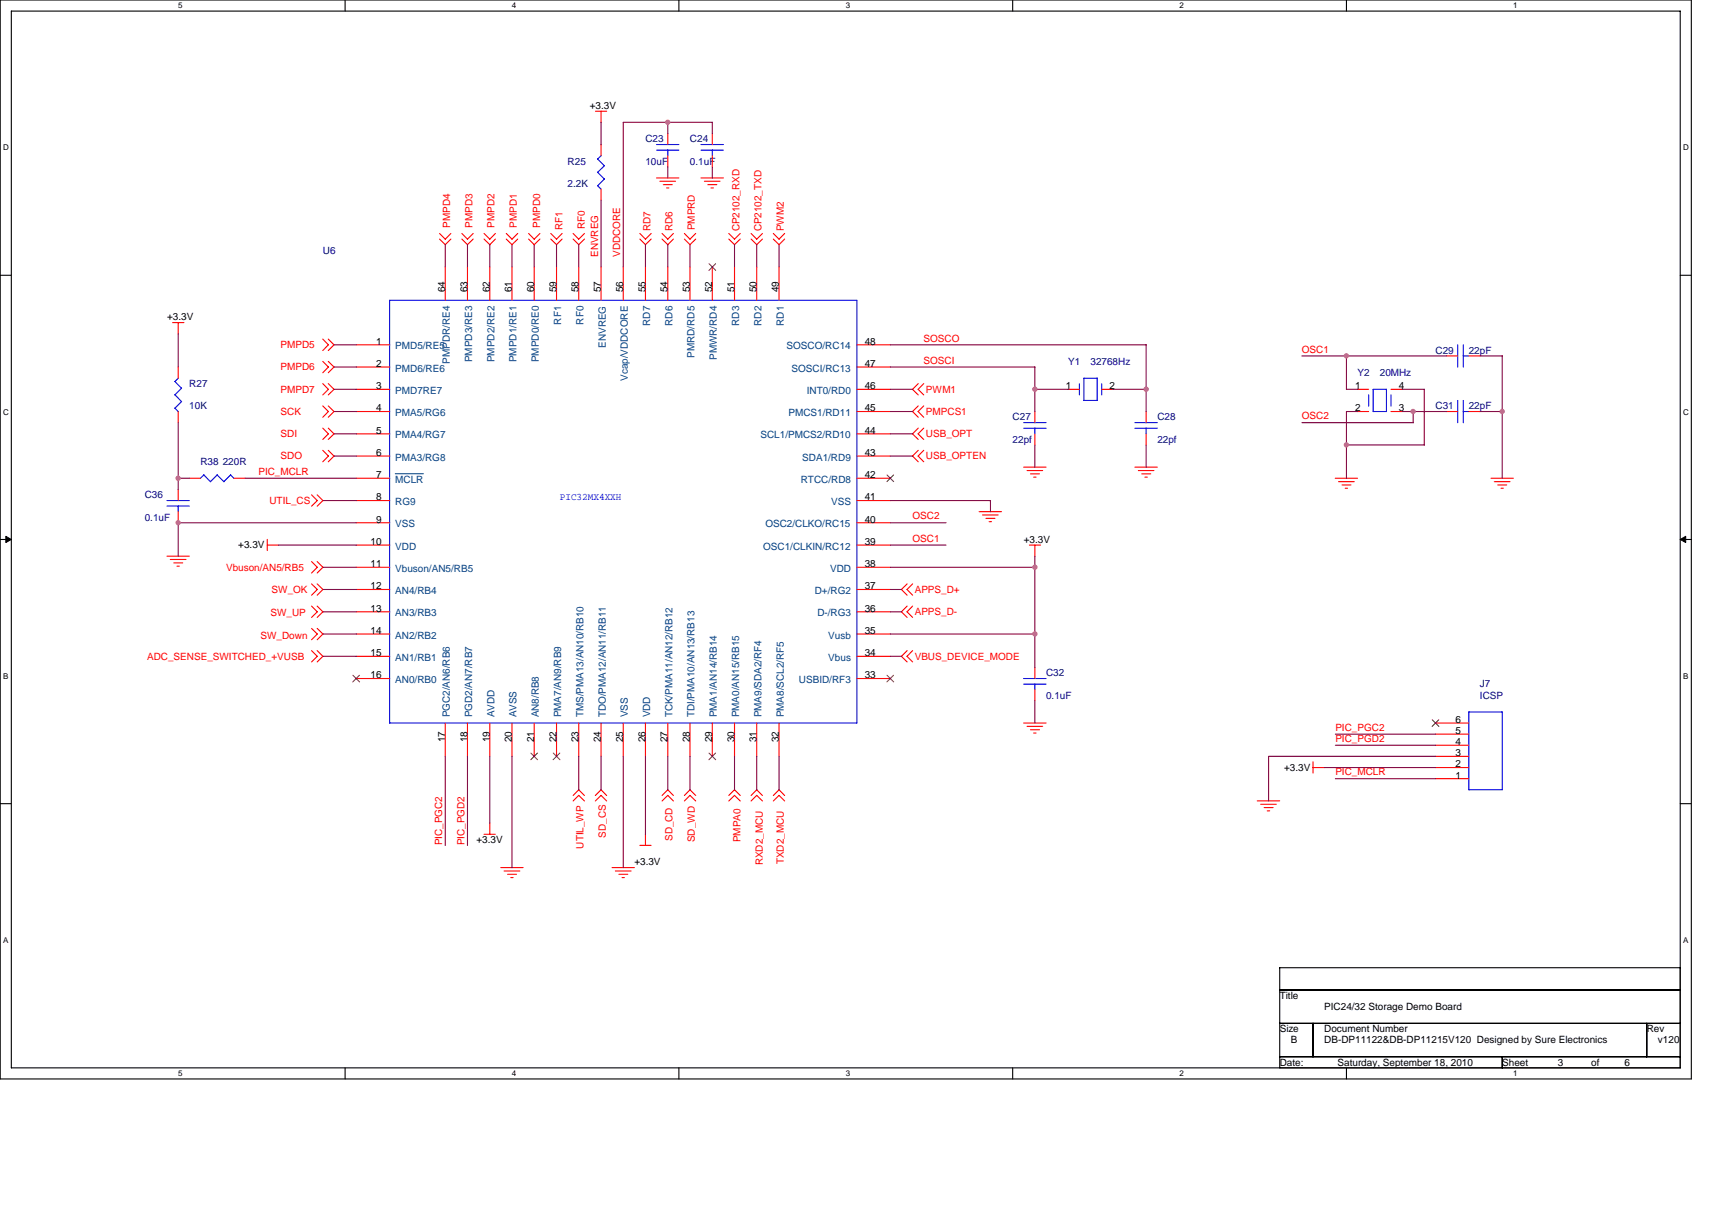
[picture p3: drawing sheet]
<svg xmlns="http://www.w3.org/2000/svg" width="297mm" height="210mm" viewBox="0 0 297 210" stroke-linecap="round" stroke-linejoin="round" font-family="sans-serif">
<path d="M0 0h293.5v187.2h-293.5zM2 1.9h289.5v183.4h-289.5z" fill="none" stroke="#000" stroke-width=".19"/>
<g fill="#fff">
<path d="M30.9 .2h.8v1.6h-.8z"/>
<path d="M30.9 185.5h.8v1.6h-.8z"/>
</g>
<path d="M59.9 0v1.9M59.9 185.3v1.9" fill="none" stroke="#000" stroke-width=".19"/>
<g fill="#fff">
<path d="M88.8 .2h.8v1.6h-.8z"/>
<path d="M88.8 185.5h.8v1.6h-.8z"/>
</g>
<path d="M117.8 0v1.9M117.8 185.3v1.9" fill="none" stroke="#000" stroke-width=".19"/>
<g fill="#fff">
<path d="M146.7 .2h.8v1.6h-.8z"/>
<path d="M146.7 185.5h.8v1.6h-.8z"/>
</g>
<path d="M175.7 0v1.9M175.7 185.3v1.9" fill="none" stroke="#000" stroke-width=".19"/>
<g fill="#fff">
<path d="M204.7 .2h.7v1.6h-.7z"/>
<path d="M204.7 185.5h.7v1.6h-.7z"/>
</g>
<path d="M233.6 0v1.9M233.6 185.3v1.9" fill="none" stroke="#000" stroke-width=".19"/>
<g fill="#fff">
<path d="M262.6 .2h.7v1.6h-.7z"/>
<path d="M262.6 185.5h.7v1.6h-.7z"/>
<path d="M.5 24.8h1v1.6h-1z"/>
<path d="M292 24.8h1v1.6h-1z"/>
<path d="M.5 70.7h1v1.5h-1z"/>
<path d="M292 70.7h1v1.5h-1z"/>
</g>
<path d="M0 47.8h2M291.5 47.8h2" fill="none" stroke="#000" stroke-width=".19"/>
<g fill="#fff">
<path d="M.5 116.5h.9v1.6h-.9z"/>
<path d="M292 116.5h.9v1.6h-.9z"/>
</g>
<path d="M0 93.6h2M291.5 93.6h2" fill="none" stroke="#000" stroke-width=".19"/>
<path d="M1 93.1l1 .5-1 .5zM291.5 93.6l1-.5v1z" fill="#000" stroke="#000" stroke-width=".17"/>
<g fill="#fff">
<path d="M.5 162.4h.9v1.5h-.9z"/>
<path d="M292 162.4h.9v1.5h-.9z"/>
</g>
<path d="M0 139.5h2M291.5 139.5h2M222 167.9h69.5v17.4h-69.5zM222 171.8h69.5M222 177.6h69.5M227.8 177.6v5.8M285.7 177.6v5.8M222 183.4h69.5M260.6 183.4v1.9" fill="none" stroke="#000" stroke-width=".19"/>
<g fill="none" stroke="#f00" stroke-width=".19">
<path d="M103.3 19.3h2M104.3 19.3v2M104.3 25.1v1.9M104.3 32.8v1.9M113.9 30.9h3.9M114.5 31.5h2.7M115.1 32h1.5M115.7 32.6h.4M115.9 23.2v1.9M115.9 27v2M121.6 30.9h3.9M122.2 31.5h2.7"/>
<path d="M122.8 32h1.6M123.4 32.6h.4M123.6 23.2v1.9M123.6 27v2M29.9 56h2M30.9 56v1.9M56 58.8l1 1-1 1M57 58.8l1 1-1 1M61.8 59.8h5.8M76.3 41.5l1 1 .9-1M76.3 40.5l1 1 .9-1M77.3 46.3v5.8"/>
<path d="M80.1 41.5l1 1 1-1M80.1 40.5l1 1 1-1M81.1 46.3v5.8M84 41.5l1 1 1-1M84 40.5l1 1 1-1M85 46.3v5.8M87.8 41.5l1 1 1-1M87.8 40.5l1 1 1-1M88.8 46.3v5.8M91.7 41.5l1 1 1-1M91.7 40.5l1 1 1-1M92.7 46.3v5.8"/>
<path d="M95.6 41.5l1 1 .9-1M95.6 40.5l1 1 .9-1M96.6 46.3v5.8M99.4 41.5l1 1 1-1M99.4 40.5l1 1 1-1M100.4 46.3v5.8M104.3 46.3v5.8M108.1 46.3v5.8M111 41.5l1 1 1-1M111 40.5l1 1 1-1M112 46.3v5.8M114.9 41.5l1 1 .9-1"/>
<path d="M114.9 40.5l1 1 .9-1M115.9 46.3v5.8M118.7 41.5l1 1 1-1M118.7 40.5l1 1 1-1M119.7 46.3v5.8M123.6 46.3v5.8M126.4 41.5l1 1 1-1M126.4 40.5l1 1 1-1M127.4 46.3v5.8M130.3 41.5l1 1 1-1M130.3 40.5l1 1 1-1M131.3 46.3v5.8"/>
<path d="M134.2 41.5l1 1 .9-1M134.2 40.5l1 1 .9-1M135.2 46.3v5.8M148.7 59.8h5.8M30.9 63.7v1.9M30.9 71.4v1.9M56 62.7l1 1-1 1M56 66.6l1 1-1 .9M56 70.4l1 1-1 1M56 74.3l1 1-1 1M56 78.1l1 1-1 1M57 62.7l1 1-1 1"/>
<path d="M57 66.6l1 1-1 .9M57 70.4l1 1-1 1M57 74.3l1 1-1 1M57 78.1l1 1-1 1M61.8 67.6h5.8M61.8 71.4h5.8M61.8 63.7h5.8M61.8 79.1h5.8M61.8 75.3h5.8M148.7 67.6h5.8M148.7 71.4h5.8M148.7 63.7h5.8"/>
<path d="M148.7 79.1h5.8M148.7 75.3h5.8M159.3 66.6l-1 1 1 .9M159.3 70.4l-1 1 1 1M159.3 74.3l-1 1 1 1M159.3 78.1l-1 1 1 1M160.3 66.6l-1 1 1 .9M160.3 70.4l-1 1 1 1M160.3 74.3l-1 1 1 1M160.3 78.1l-1 1 1 1M179.6 71.4v1.9M179.6 75.3v1.9"/>
<path d="M185.4 67.6h1.9M191.2 67.6h1.9M198.9 71.4v1.9M198.9 75.3v1.9M235.5 67.6h2M235.5 71.4h2M241.3 67.6h2M241.3 71.4h2M251 71.4h1.9M251 61.8h1.9M254.8 71.4h2M254.8 61.8h2"/>
<path d="M29 96.5h3.8M29.5 97.1h2.8M30.2 97.7h1.5M30.7 98.3h.4M30.9 84.9v2M30.9 88.8v1.9M32.8 83h2M40.6 83h1.9M46.4 94.6h1.9M46.4 93.6v1.9M54.1 97.5l1 .9-1 1M54.1 85.9l1 1-1 .9"/>
<path d="M55 97.5l1 .9-1 1M55 85.9l1 1-1 .9M61.8 83h5.8M61.8 94.6h5.8M61.8 86.9h5.8M61.8 90.7h5.8M61.8 98.4h5.8M148.7 83h5.8M148.7 94.6h5.8M148.7 86.9h5.8M148.7 90.7h5.8M148.7 98.4h5.8"/>
<path d="M169.9 88.8h3.9M170.5 89.4h2.7M171.1 90h1.5M171.6 90.5h.4M177.6 81.1h3.9M178.2 81.7h2.7M178.6 94.6h1.9M178.8 82.2h1.6M179.3 82.8h.5M179.6 94.6v1.9M196.9 81.1h3.9M197.5 81.7h2.7"/>
<path d="M198.1 82.2h1.6M198.6 82.8h.5M231.7 83h3.8M232.2 83.6h2.8M232.9 84.2h1.5M233.4 84.7h.4M258.7 83h3.9M259.3 83.6h2.7M259.9 84.2h1.5M260.4 84.7h.4M54.1 101.3l1 1-1 1M54.1 105.2l1 1-1 .9"/>
<path d="M54.1 109.1l1 .9-1 1M54.1 112.9l1 1-1 1M55 101.3l1 1-1 1M55 105.2l1 1-1 .9M55 109.1l1 .9-1 1M55 112.9l1 1-1 1M61.8 106.2h5.8M61.8 110h5.8M61.8 113.9h5.8M61.8 117.8h5.8M61.8 102.3h5.8M148.7 106.2h5.8"/>
<path d="M148.7 110h5.8M148.7 113.9h5.8M148.7 117.8h5.8M148.7 102.3h5.8M157.4 101.3l-1 1 1 1M157.4 105.2l-1 1 1 .9M157.4 112.9l-1 1 1 1M158.3 101.3l-.9 1 .9 1M158.3 105.2l-.9 1 .9 .9M158.3 112.9l-.9 1 .9 1M179.6 115.8v2M179.6 119.7v1.9"/>
<path d="M77.3 125.5v5.8M81.1 125.5v5.8M85 125.5v5.8M88.8 125.5v5.8M92.7 125.5v5.8M96.6 125.5v5.8M99.4 138l1-.9 1 .9M99.4 139l1-1 1 1M100.4 125.5v5.8M103.3 138l1-.9 1 .9M103.3 139l1-1 1 1M104.3 125.5v5.8"/>
<path d="M108.1 125.5v5.8M112 125.5v5.8M114.9 138l1-.9 .9 .9M114.9 139l1-1 .9 1M115.9 125.5v5.8M118.7 138l1-.9 1 .9M118.7 139l1-1 1 1M119.7 125.5v5.8M123.6 125.5v5.8M126.4 138l1-.9 1 .9M126.4 139l1-1 1 1M127.4 125.5v5.8"/>
<path d="M130.3 138l1-.9 1 .9M130.3 139l1-1 1 1M131.3 125.5v5.8M134.2 138l1-.9 .9 .9M134.2 139l1-1 .9 1M135.2 125.5v5.8M177.6 125.5h3.9M178.2 126h2.7M178.8 126.6h1.6M179.3 127.2h.5M218.1 139h3.9M218.7 139.6h2.7"/>
<path d="M227.8 133.2h2M227.8 132.2v2M249.1 125.5h5.7M249.1 133.2h5.7M249.1 135.1h5.7M249.1 131.3h5.7M249.1 129.3h5.7M249.1 127.4h5.7M84 144.8h1.9M85 142.8v2M86.9 150.6h3.9M87.5 151.2h2.7"/>
<path d="M88.1 151.7h1.5M88.6 152.3h.4M106.2 150.6h3.9M106.8 151.2h2.7M107.4 151.7h1.5M107.9 152.3h.4M111 146.7h2M112 144.8v1.9M219.3 140.1h1.6M219.9 140.7h.4"/>
</g>
<g fill="none" stroke="#00f" stroke-width=".19">
<path d="M103.7 32.2l.6 .6M103.7 29.9l1.2 1.2M103.7 27.6l1.2 1.2M104.3 27l-.6 .6M104.9 31.1l-1.2 1.1M104.9 28.7l-1.2 1.2M113.9 25.1h3.9M113.9 26.1h3.9M115.9 26v1M121.6 25.1h3.9M121.6 26.1h3.9M123.6 26v1"/>
<path d="M67.6 52.1h81.1v73.4h-81.1zM252.9 59.8v3.9M253.9 59.8v3.9M30.3 70.8l.6 .6M30.3 68.5l1.2 1.2M30.3 66.2l1.2 1.2M30.9 65.6l-.6 .6M31.5 69.7l-1.2 1.1M31.5 67.4l-1.2 1.1M177.6 73.3h3.9M177.6 74.3h3.9M179.6 74.3v1"/>
<path d="M187.3 66.6v1.9M188 65.6h2.4v3.9h-2.3M188.1 65.6v3.9M191.2 66.6v1.9M196.9 73.3h3.9M196.9 74.3h3.9M198.9 74.3v1M237.5 68.5v2M238.2 67.6h2.4M238.2 67.6v3.8M240.6 67.5v3.9h-2.4M241.3 68.5v2"/>
<path d="M252.9 69.5v3.9M253.9 71.4h.9M253.9 61.8h.9M253.9 69.5v3.9M29 86.9h3.8M29 87.8h3.8M30.9 87.8v1M35.4 82.4l1.1 1.2M35.4 82.4l-.6 .6M36.5 83.6l1.2-1.2 1.2 1.2M40 82.4l.6 .6M40 82.4l-1.2 1.2"/>
<path d="M177.6 117.8h3.9M177.6 118.7h3.9M179.6 118.7v1M254.8 123.5h5.8v13.6h-5.8z"/>
</g>
<path d="M68.6 82.2h4.9" fill="none" stroke="#004080" stroke-width=".17"/>
<g fill="none" stroke="#804000" stroke-width=".17">
<path d="M123 45.8l1.2 1.1M124.2 45.8l-1.2 1.1M153.9 82.4l1.2 1.2M155 82.4l-1.1 1.2M61.2 117.2l1.2 1.1M62.4 117.2l-1.2 1.1M153.9 117.2l1.2 1.1M155 117.2l-1.1 1.1M92.1 130.7l1.2 1.1M93.3 130.7l-1.2 1.1M96 130.7l1.2 1.1M97.1 130.7l-1.1 1.1"/>
<path d="M123 130.7l1.2 1.1M124.2 130.7l-1.2 1.1M248.5 124.9l1.2 1.2M249.6 124.9l-1.1 1.2"/>
</g>
<g fill="none" stroke="#800040" stroke-width=".19">
<path d="M104.3 21.2v3.9M104.3 34.7v11.7M115.9 21.2v2M115.9 29v1.9M123.6 21.2v2M123.6 29v1.9M123.6 21.2h-15.5v25.2M30.9 57.9v5.8M58 59.8h3.8M77.3 42.5v3.9M81.1 42.5v3.9M85 42.5v3.9"/>
<path d="M88.8 42.5v3.9M92.7 42.5v3.9M96.6 42.5v3.9M100.4 42.5v3.9M112 42.5v3.9M115.9 42.5v3.9M119.7 42.5v3.9M127.4 42.5v3.9M131.3 42.5v3.9M135.2 42.5v3.9M154.5 59.8h44.4v11.6M30.9 73.3v11.7"/>
<path d="M58 67.6h3.8M58 71.4h3.8M58 79.1h3.8M58 63.7h3.8M58 75.3h3.8M154.5 67.6h3.8M154.5 71.4h3.8M154.5 79.1h3.8M154.5 63.7h25.1M154.5 75.3h3.8M179.6 67.6h5.8M179.6 63.7v7.7"/>
<path d="M179.6 77.2v3.9M193.1 67.6h5.8M198.9 77.2v3.9M225.9 61.8h25.1M233.6 61.8v5.8h2M233.6 77.2h13.5M235.6 71.4h-2v11.6M243.3 67.6h3.8M243.3 71.4h7.7M245.2 71.4v1.9h-19.3M247.1 67.6v9.6M256.8 71.4h3.9"/>
<path d="M256.8 61.8h3.9l-.1 21.2M30.9 83h2M42.5 83h19.3M48.3 94.6h13.5M56 98.4h5.8M56 86.9h5.8M61.8 90.7h-30.9v5.8M154.5 98.4h25.1M154.5 94.6h9.6M154.5 86.9h17.4l-.1 1.9M154.5 90.7h9.6M179.6 96.5v19.3"/>
<path d="M56 110h5.8M56 102.3h5.8M56 106.2h5.8M56 113.9h5.8M154.5 110h25.1M154.5 102.3h1.9M154.5 106.2h1.9M154.5 113.9h1.9M77.3 131.3v15.4M81.1 131.3v15.4M85 131.3v11.6M88.8 131.3v19.3"/>
<path d="M100.4 131.3v5.8M104.3 131.3v5.8M108.1 131.3v19.3M112 131.3v13.5M115.9 131.3v5.8M119.7 131.3v5.8M127.4 131.3v5.8M131.3 131.3v5.8M135.2 131.3v5.8M179.6 121.6v3.9M229.8 133.2h19.3M231.7 129.3h17.4"/>
<path d="M231.7 135.1h17.4M231.7 127.4h17.4M249.1 131.3h-29v7.7"/>
</g>
<g fill="#f0f" stroke="#f0f" stroke-width=".19">
<circle cx="115.8" cy="21.2" r=".38"/>
<circle cx="245.2" cy="71.4" r=".38"/>
<circle cx="198.9" cy="67.6" r=".38"/>
<circle cx="233.6" cy="61.8" r=".38"/>
<circle cx="30.9" cy="90.7" r=".38"/>
<circle cx="179.6" cy="67.6" r=".38"/>
<circle cx="179.6" cy="98.4" r=".38"/>
<circle cx="30.9" cy="83" r=".38"/>
<circle cx="233.6" cy="77.2" r=".38"/>
<circle cx="179.6" cy="110" r=".38"/>
<circle cx="260.6" cy="71.4" r=".38"/>
</g>
<g font-size="1.7">
<text x="102.3" y="18.9">+3.3V</text>
<text x="77.2" y="50.8" transform="rotate(-90 77.2 50.8)">64</text>
<text x="81.1" y="50.8" transform="rotate(-90 81.1 50.8)">63</text>
<text x="85" y="50.8" transform="rotate(-90 85 50.8)">62</text>
<text x="88.8" y="50.8" transform="rotate(-90 88.8 50.8)">61</text>
<text x="92.7" y="50.8" transform="rotate(-90 92.7 50.8)">60</text>
<text x="96.5" y="50.8" transform="rotate(-90 96.5 50.8)">59</text>
<text x="100.4" y="50.8" transform="rotate(-90 100.4 50.8)">58</text>
<text x="104.3" y="50.8" transform="rotate(-90 104.3 50.8)">57</text>
<text x="108.1" y="50.8" transform="rotate(-90 108.1 50.8)">56</text>
<text x="112" y="50.8" transform="rotate(-90 112 50.8)">55</text>
<text x="115.8" y="50.8" transform="rotate(-90 115.8 50.8)">54</text>
<text x="119.7" y="50.8" transform="rotate(-90 119.7 50.8)">53</text>
<text x="123.6" y="50.8" transform="rotate(-90 123.6 50.8)">52</text>
<text x="127.4" y="50.8" transform="rotate(-90 127.4 50.8)">51</text>
<text x="131.3" y="50.8" transform="rotate(-90 131.3 50.8)">50</text>
<text x="135.1" y="50.8" transform="rotate(-90 135.1 50.8)">49</text>
<text x="29" y="55.6">+3.3V</text>
<text x="65.3" y="59.8">1</text>
<text x="150" y="59.8">48</text>
<text x="65.3" y="63.7">2</text>
<text x="150" y="63.7">47</text>
<text x="65.3" y="67.5">3</text>
<text x="65.3" y="71.4">4</text>
<text x="150" y="71.4">45</text>
<text x="150" y="67.5">46</text>
<text x="185" y="67.5">1</text>
<text x="192.5" y="67.5">2</text>
<text x="235.1" y="67.5">1</text>
<text x="235.1" y="71.4">2</text>
<text x="242.7" y="71.4">3</text>
<text x="242.7" y="67.5">4</text>
<text x="65.3" y="75.3">5</text>
<text x="150" y="75.3">44</text>
<text x="65.3" y="79.1">6</text>
<text x="65.3" y="83">7</text>
<text x="150" y="83">42</text>
<text x="150" y="79.1">43</text>
<text x="65.3" y="86.8">8</text>
<text x="150" y="86.8">41</text>
<text x="41.3" y="95.2">+3.3V</text>
<text x="64.3" y="94.6">10</text>
<text x="65.3" y="90.7">9</text>
<text x="150" y="94.6">39</text>
<text x="150" y="90.7">40</text>
<text x="177.6" y="94.2">+3.3V</text>
<text x="64.3" y="98.4">11</text>
<text x="150" y="98.4">38</text>
<text x="64.3" y="106.2">13</text>
<text x="64.3" y="102.3">12</text>
<text x="150" y="106.2">36</text>
<text x="150" y="102.3">37</text>
<text x="64.3" y="110">14</text>
<text x="64.3" y="113.9">15</text>
<text x="150" y="113.9">34</text>
<text x="150" y="110">35</text>
<text x="64.3" y="117.7">16</text>
<text x="150" y="117.7">33</text>
<text x="252.5" y="125.5">6</text>
<text x="77.2" y="128.8" transform="rotate(-90 77.2 128.8)">17</text>
<text x="81.1" y="128.8" transform="rotate(-90 81.1 128.8)">18</text>
<text x="85" y="128.8" transform="rotate(-90 85 128.8)">19</text>
<text x="88.8" y="128.8" transform="rotate(-90 88.8 128.8)">20</text>
<text x="92.7" y="128.8" transform="rotate(-90 92.7 128.8)">21</text>
<text x="96.5" y="128.8" transform="rotate(-90 96.5 128.8)">22</text>
<text x="100.4" y="128.8" transform="rotate(-90 100.4 128.8)">23</text>
<text x="104.3" y="128.8" transform="rotate(-90 104.3 128.8)">24</text>
<text x="108.1" y="128.8" transform="rotate(-90 108.1 128.8)">25</text>
<text x="112" y="128.8" transform="rotate(-90 112 128.8)">26</text>
<text x="115.8" y="128.8" transform="rotate(-90 115.8 128.8)">27</text>
<text x="119.7" y="128.8" transform="rotate(-90 119.7 128.8)">28</text>
<text x="123.6" y="128.8" transform="rotate(-90 123.6 128.8)">29</text>
<text x="127.4" y="128.8" transform="rotate(-90 127.4 128.8)">30</text>
<text x="131.3" y="128.8" transform="rotate(-90 131.3 128.8)">31</text>
<text x="135.1" y="128.8" transform="rotate(-90 135.1 128.8)">32</text>
<text x="252.5" y="131.2">3</text>
<text x="252.5" y="129.3">4</text>
<text x="252.5" y="127.4">5</text>
<text x="222.8" y="133.8">+3.3V</text>
<text x="252.5" y="135.1">1</text>
<text x="252.5" y="133.2">2</text>
<text x="82.7" y="146.3">+3.3V</text>
<text x="110.1" y="150.2">+3.3V</text>
<text x="222" y="173.4">Title</text>
<text x="222" y="179.1">Size</text>
<text x="229.8" y="175.3">PIC24/32 Storage Demo Board</text>
<text x="229.8" y="179.1">Document Number</text>
<text x="285.7" y="179.1">Rev</text>
<text x="222" y="184.9">Date:</text>
<text x="224" y="181.1">B</text>
<text x="229.8" y="181.1">DB-DP11122&amp;DB-DP11215V120 Designed by Sure Electronics</text>
<text x="232.1" y="184.9">Saturday, September 18, 2010</text>
<text x="260.6" y="184.9">Sheet</text>
<text x="270.3" y="184.9">3</text>
<text x="276.1" y="184.9">of</text>
<text x="281.9" y="184.9">6</text>
<text x="287.7" y="181.1">v120</text>
</g>
<g font-size="1.7" fill="#000080">
<text x="98.5" y="28.6">R25</text>
<text x="112" y="24.7">C23</text>
<text x="112" y="28.6">10uF</text>
<text x="119.7" y="24.7">C24</text>
<text x="119.7" y="28.6">0.1uF</text>
<text x="98.5" y="32.4">2.2K</text>
<text x="56" y="44">U6</text>
<text x="185.4" y="63.3">Y1</text>
<text x="189.2" y="63.3">32768Hz</text>
<text x="235.5" y="65.2">Y2</text>
<text x="239.4" y="65.2">20MHz</text>
<text x="249.1" y="61.4">C29</text>
<text x="254.8" y="61.4">22pF</text>
<text x="32.8" y="67.2">R27</text>
<text x="32.8" y="71">10K</text>
<text x="249.1" y="71">C31</text>
<text x="254.8" y="71">22pF</text>
<text x="175.7" y="73">C27</text>
<text x="175.7" y="76.8">22pf</text>
<text x="200.8" y="73">C28</text>
<text x="200.8" y="76.8">22pf</text>
<text x="34.8" y="80.7">R38 220R</text>
<text x="25.1" y="86.5">C36</text>
<text x="25.1" y="90.3">0.1uF</text>
<text x="181.5" y="117.4">C32</text>
<text x="256.8" y="119.3">J7</text>
<text x="181.5" y="121.2">0.1uF</text>
<text x="256.8" y="121.2">ICSP</text>
</g>
<g font-size="1.7" fill="#f00">
<text x="78.1" y="39.6" transform="rotate(-90 78.1 39.6)">PMPD4</text>
<text x="82" y="39.6" transform="rotate(-90 82 39.6)">PMPD3</text>
<text x="85.8" y="39.6" transform="rotate(-90 85.8 39.6)">PMPD2</text>
<text x="89.7" y="39.6" transform="rotate(-90 89.7 39.6)">PMPD1</text>
<text x="93.7" y="39.6" transform="rotate(-90 93.7 39.6)">PMPD0</text>
<text x="97.6" y="40" transform="rotate(-90 97.6 40)">RF1</text>
<text x="101.4" y="39.8" transform="rotate(-90 101.4 39.8)">RF0</text>
<text x="112.8" y="40.2" transform="rotate(-90 112.8 40.2)">RD7</text>
<text x="116.7" y="40.2" transform="rotate(-90 116.7 40.2)">RD6</text>
<text x="120.6" y="40" transform="rotate(-90 120.6 40)">PMPRD</text>
<text x="128.3" y="40.2" transform="rotate(-90 128.3 40.2)">CP2102_RXD</text>
<text x="132.1" y="40.2" transform="rotate(-90 132.1 40.2)">CP2102_TXD</text>
<text x="136" y="40.2" transform="rotate(-90 136 40.2)">PWM2</text>
<text x="103.8" y="44.6" transform="rotate(-90 103.8 44.6)">ENVREG</text>
<text x="107.6" y="44.6" transform="rotate(-90 107.6 44.6)">VDDCORE</text>
<text x="160.2" y="59.3">SOSCO</text>
<text x="48.7" y="60.4">PMPD5</text>
<text x="48.7" y="64.3">PMPD6</text>
<text x="160.2" y="63.1">SOSCI</text>
<text x="225.9" y="61.2">OSC1</text>
<text x="48.7" y="68.1">PMPD7</text>
<text x="160.7" y="68.1">PWM1</text>
<text x="48.7" y="72">SCK</text>
<text x="48.7" y="75.9">SDI</text>
<text x="160.7" y="72">PMPCS1</text>
<text x="160.7" y="75.9">USB_OPT</text>
<text x="225.9" y="72.8">OSC2</text>
<text x="44.8" y="82.4">PIC_MCLR</text>
<text x="48.7" y="79.7">SDO</text>
<text x="160.7" y="79.7">USB_OPTEN</text>
<text x="46.8" y="87.4">UTIL_CS</text>
<text x="158.3" y="90.1">OSC2</text>
<text x="158.3" y="94">OSC1</text>
<text x="39.2" y="99">Vbuson/AN5/RB5</text>
<text x="46.9" y="106.9">SW_UP</text>
<text x="47.1" y="102.9">SW_OK</text>
<text x="158.7" y="102.9">APPS_D+</text>
<text x="158.7" y="106.7">APPS_D-</text>
<text x="45.2" y="110.8">SW_Down</text>
<text x="25.5" y="114.5">ADC_SENSE_SWITCHED_+VUSB</text>
<text x="158.7" y="114.5">VBUS_DEVICE_MODE</text>
<text x="231.7" y="126.8">PIC_PGC2</text>
<text x="231.7" y="128.8">PIC_PGD2</text>
<text x="231.7" y="134.5">PIC_MCLR</text>
<text x="76.7" y="146.7" transform="rotate(-90 76.7 146.7)">PIC_PGC2</text>
<text x="80.6" y="146.7" transform="rotate(-90 80.6 146.7)">PIC_PGD2</text>
<text x="101.3" y="147.3" transform="rotate(-90 101.3 147.3)">UTIL_WP</text>
<text x="105.1" y="145.4" transform="rotate(-90 105.1 145.4)">SD_CS</text>
<text x="116.7" y="145.9" transform="rotate(-90 116.7 145.9)">SD_CD</text>
<text x="120.6" y="146.1" transform="rotate(-90 120.6 146.1)">SD_WD</text>
<text x="128.5" y="146.1" transform="rotate(-90 128.5 146.1)">PMPA0</text>
<text x="136" y="150" transform="rotate(-90 136 150)">TXD2_MCU</text>
<text x="132.3" y="150.2" transform="rotate(-90 132.3 150.2)">RXD2_MCU</text>
</g>
<g font-size="1.7" fill="#004080">
<text x="97.4" y="56.3" transform="rotate(-90 97.4 56.3)">RF1</text>
<text x="101.2" y="56.3" transform="rotate(-90 101.2 56.3)">RF0</text>
<text x="112.8" y="56.5" transform="rotate(-90 112.8 56.5)">RD7</text>
<text x="116.7" y="56.5" transform="rotate(-90 116.7 56.5)">RD6</text>
<text x="128.2" y="56.5" transform="rotate(-90 128.2 56.5)">RD3</text>
<text x="132.1" y="56.5" transform="rotate(-90 132.1 56.5)">RD2</text>
<text x="136" y="56.5" transform="rotate(-90 136 56.5)">RD1</text>
<text x="68.6" y="64.5">PMD6/RE6</text>
<text x="68.6" y="60.6">PMD5/RE5</text>
<text x="78.1" y="63.1" transform="rotate(-90 78.1 63.1)">PMPDR/RE4</text>
<text x="81.9" y="62.8" transform="rotate(-90 81.9 62.8)">PMPD3/RE3</text>
<text x="85.8" y="62.8" transform="rotate(-90 85.8 62.8)">PMPD2/RE2</text>
<text x="89.6" y="62.8" transform="rotate(-90 89.6 62.8)">PMPD1/RE1</text>
<text x="93.5" y="62.8" transform="rotate(-90 93.5 62.8)">PMPD0/RE0</text>
<text x="105.1" y="60.3" transform="rotate(-90 105.1 60.3)">ENVREG</text>
<text x="120.5" y="62.1" transform="rotate(-90 120.5 62.1)">PMRD/RD5</text>
<text x="124.4" y="62.5" transform="rotate(-90 124.4 62.5)">PMWR/RD4</text>
<text x="136.5" y="60.6">SOSCO/RC14</text>
<text x="137.3" y="64.5">SOSCI/RC13</text>
<text x="68.6" y="68.3">PMD7RE7</text>
<text x="108.9" y="66.1" transform="rotate(-90 108.9 66.1)">Vcap/VDDCORE</text>
<text x="140" y="68.3">INT0/RD0</text>
<text x="68.6" y="72.2">PMA5/RG6</text>
<text x="68.6" y="76.1">PMA4/RG7</text>
<text x="131.9" y="76.1">SCL1/PMCS2/RD10</text>
<text x="136.8" y="72.2">PMCS1/RD11</text>
<text x="68.6" y="79.9">PMA3/RG8</text>
<text x="68.6" y="83.8">MCLR</text>
<text x="138.9" y="83.8">RTCC/RD8</text>
<text x="139.2" y="79.9">SDA1/RD9</text>
<text x="68.6" y="87.7">RG9</text>
<text x="144.2" y="87.7">VSS</text>
<text x="68.6" y="91.5">VSS</text>
<text x="68.6" y="95.4">VDD</text>
<text x="132.4" y="95.4">OSC1/CLKIN/RC12</text>
<text x="132.8" y="91.5">OSC2/CLKO/RC15</text>
<text x="68.6" y="99.2">Vbuson/AN5/RB5</text>
<text x="144" y="99.2">VDD</text>
<text x="68.6" y="107">AN3/RB3</text>
<text x="68.6" y="103.1">AN4/RB4</text>
<text x="141.4" y="103.1">D+/RG2</text>
<text x="141.8" y="107">D-/RG3</text>
<text x="68.6" y="110.8">AN2/RB2</text>
<text x="143.7" y="110.8">Vusb</text>
<text x="68.6" y="114.7">AN1/RB1</text>
<text x="68.6" y="118.5">AN0/RB0</text>
<text x="138.6" y="118.5">USBID/RF3</text>
<text x="143.7" y="114.7">Vbus</text>
<text x="78.1" y="124.5" transform="rotate(-90 78.1 124.5)">PGC2/AN6/RB6</text>
<text x="81.9" y="124.5" transform="rotate(-90 81.9 124.5)">PGD2/AN7/RB7</text>
<text x="85.8" y="124.5" transform="rotate(-90 85.8 124.5)">AVDD</text>
<text x="89.6" y="124.5" transform="rotate(-90 89.6 124.5)">AVSS</text>
<text x="93.5" y="124.5" transform="rotate(-90 93.5 124.5)">AN8/RB8</text>
<text x="97.4" y="124.5" transform="rotate(-90 97.4 124.5)">PMA7/AN9/RB9</text>
<text x="101.2" y="124.5" transform="rotate(-90 101.2 124.5)">TMS/PMA13/AN10/RB10</text>
<text x="105.1" y="124.5" transform="rotate(-90 105.1 124.5)">TDO/PMA12/AN11/RB11</text>
<text x="108.9" y="124.5" transform="rotate(-90 108.9 124.5)">VSS</text>
<text x="112.8" y="124.5" transform="rotate(-90 112.8 124.5)">VDD</text>
<text x="116.7" y="124.5" transform="rotate(-90 116.7 124.5)">TCK/PMA11/AN12/RB12</text>
<text x="120.5" y="124.5" transform="rotate(-90 120.5 124.5)">TDI/PMA10/AN13/RB13</text>
<text x="124.4" y="124.5" transform="rotate(-90 124.4 124.5)">PMA1/AN14/RB14</text>
<text x="128.2" y="124.5" transform="rotate(-90 128.2 124.5)">PMA0/AN15/RB15</text>
<text x="132.1" y="124.5" transform="rotate(-90 132.1 124.5)">PMA9/SDA2/RF4</text>
<text x="136" y="124.5" transform="rotate(-90 136 124.5)">PMA8/SCL2/RF5</text>
</g>
<text font-size="1.7" fill="#00f" x="97.1" y="86.7">PIC32MX4XXH</text>
<g font-size="1.4">
<text x="30.9" y="1.5">5</text>
<text x="88.8" y="1.5">4</text>
<text x="146.7" y="1.5">3</text>
<text x="204.7" y="1.5">2</text>
<text x="262.6" y="1.5">1</text>
<text x=".5" y="26.1">D</text>
<text x="292" y="26.1">D</text>
<text x=".5" y="71.9">C</text>
<text x="292" y="71.9">C</text>
<text x=".5" y="117.8">B</text>
<text x="292" y="117.8">B</text>
<text x=".5" y="163.6">A</text>
<text x="292" y="163.6">A</text>
<text x="30.9" y="186.8">5</text>
<text x="88.8" y="186.8">4</text>
<text x="146.7" y="186.8">3</text>
<text x="204.7" y="186.8">2</text>
<text x="262.6" y="186.8">1</text>
</g>
</svg>
